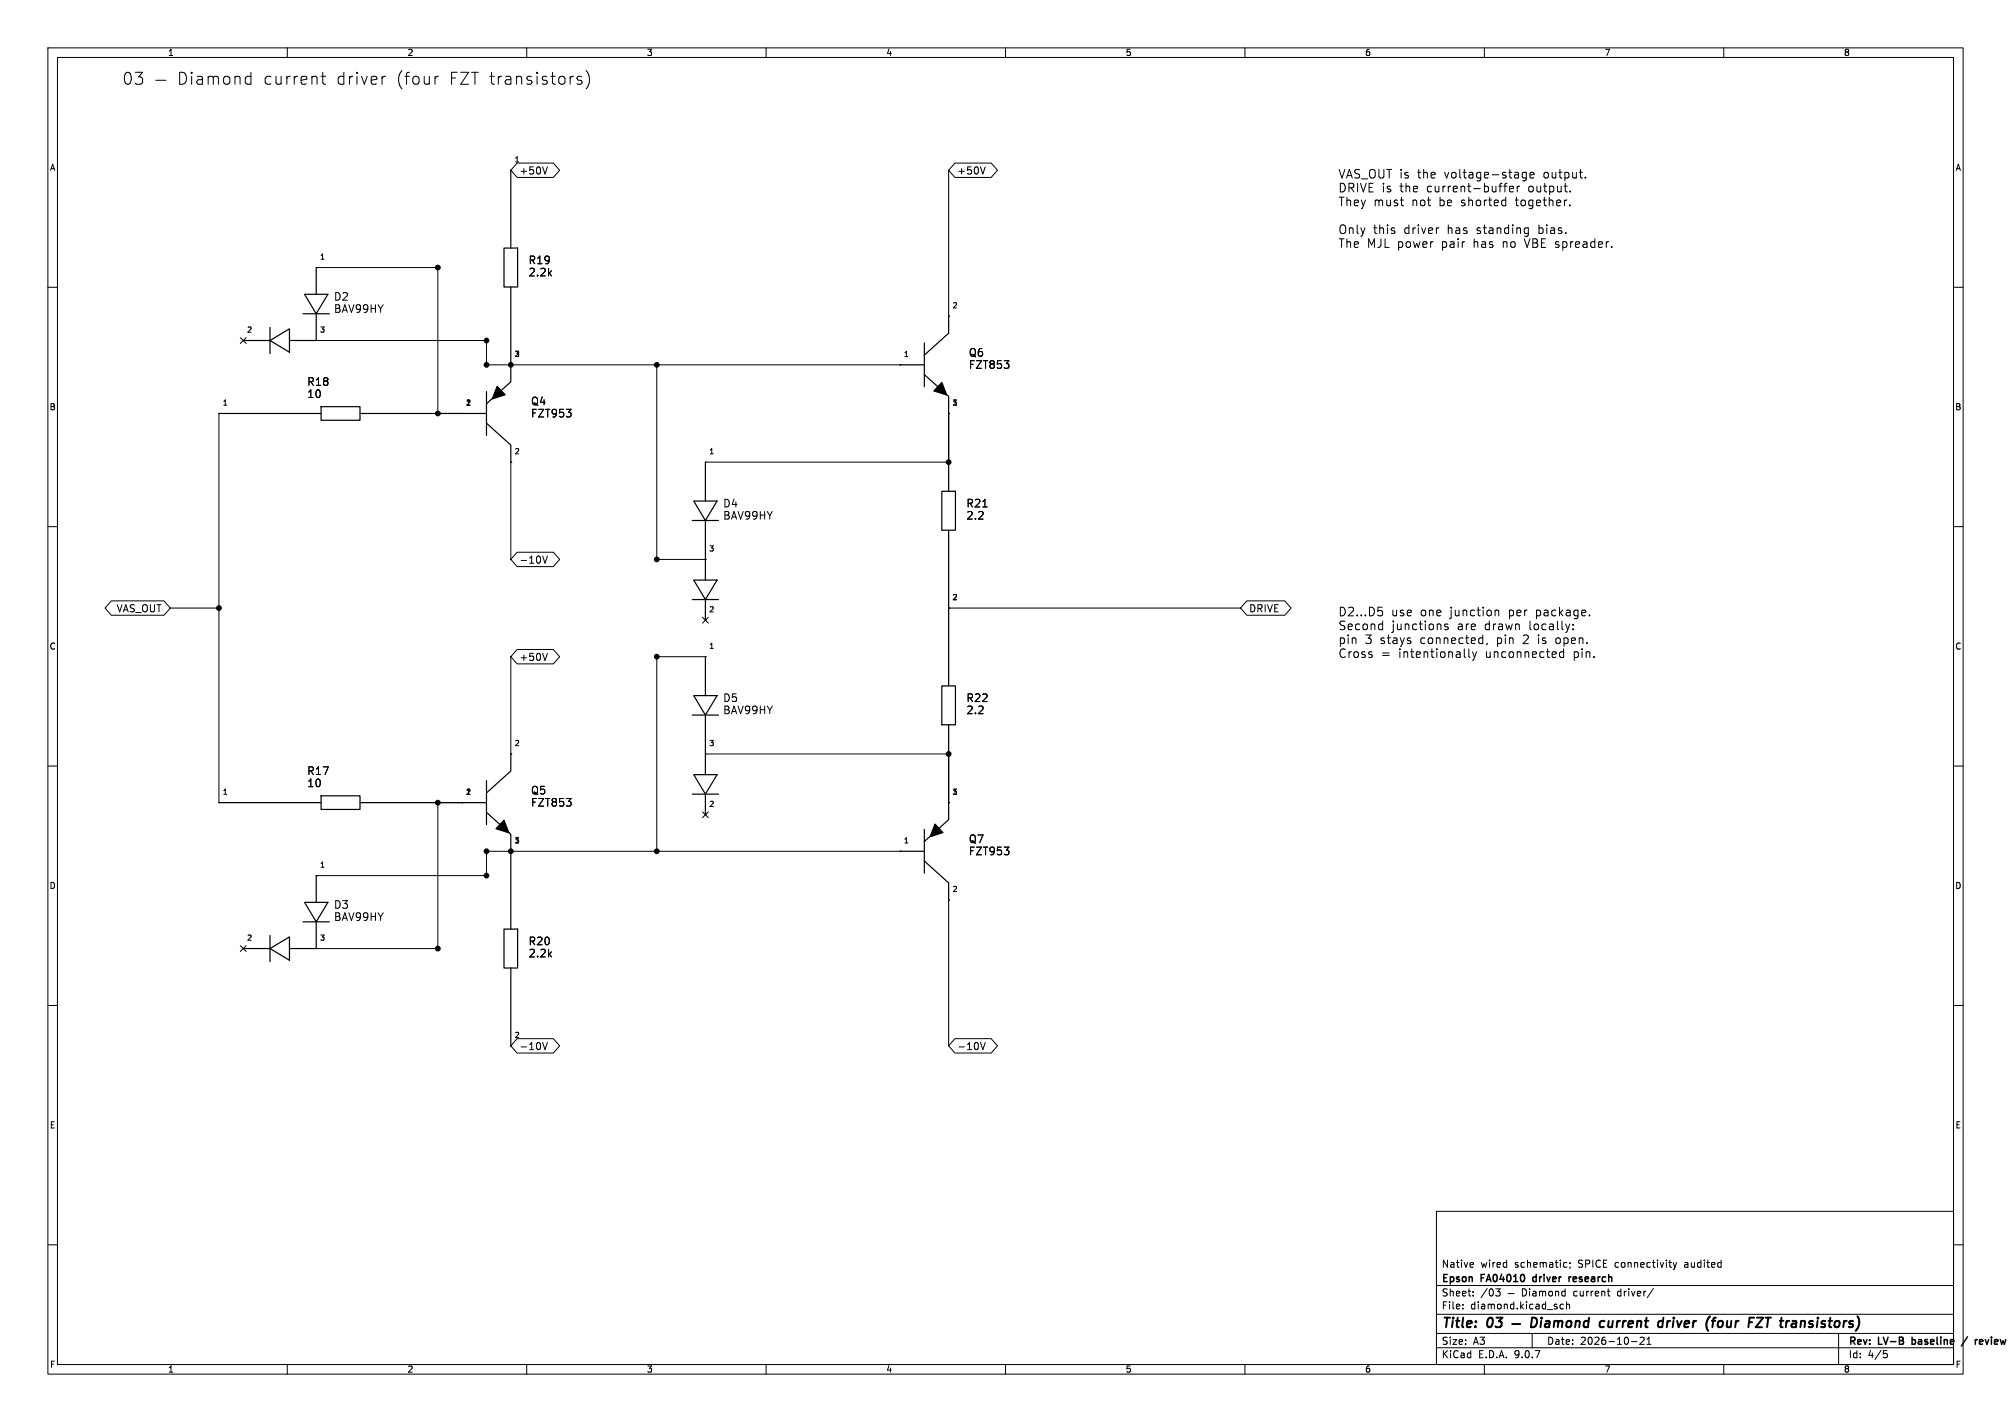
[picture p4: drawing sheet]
<svg xmlns="http://www.w3.org/2000/svg" width="420mm" height="297mm" viewBox="0 0 420 297" stroke-linecap="round" stroke-linejoin="round" font-family="sans-serif">
<g fill="none" stroke="#000" stroke-width=".21">
<path d="M10 10h400v277h-400zM12 12h396v273h-396zM32.5 16.8h2.2M37.5 15.1a1.32 1.32 0 0 1 1.4 .8 1.32 1.32 0 0 1-.4 1.6l-1 .1zM40 15.1v.2M40 15.9v1.7M40 15.1l-.1 .1 .1 .1M40 15.1l.1 .1-.1 .1M41.2 16.1l.3-.2 .7 .2 .1 1.5M42.3 16.5l-.8 .1a.49 .49 0 0 0-.4 .5 .49 .49 0 0 0 .4 .5l.8-.1M43.5 16.2a.62 .62 0 0 1 1 .1M43.5 15.9v1.7"/>
<path d="M44.5 16.3l.4-.4 .6 .2 .1 1.5M44.5 16.3v1.3M46.9 16.1a.68 .68 0 0 1 1.1 .3v.7a.68 .68 0 0 1-.7 .5 .68 .68 0 0 1-.6-.5v-.7zM49.1 16.2a.62 .62 0 0 1 1 .1v1.3M49.1 15.9v1.7M52.4 16.1l-.7-.2-.5 .5v.7l.3 .4 .2 .1 .7-.1M52.4 15.1v2.5M60 10v2M67 15.9h1M67.4 15.1v2.1l.1 .3 .5 .1M80.5 15.9a.64 .64 0 0 0-.7 .5M90.9 15.9v1.7"/>
<path d="M91.6 15.9a.64 .64 0 0 0-.7 .5M110 10v2M121.5 16.1l-.6-.2-.4 .4 .1 .3 .9 .3 .1 .2-.1 .4-.3 .1-.7-.1M122.4 14.7a2.87 2.87 0 0 1 0 3.9M160 10v2M210 10v2M260 10v2M310 10v2M360 10v2M106.7 35.6h.1M108 34.1h7.6l1.3 1.5-1.3 1.5h-7.6l-1.3-1.5zM114.3 34.9l-.5 1.5"/>
<path d="M198.1 35.6v30.4M199.4 34.1h7.6l1.3 1.5-1.3 1.5h-7.6l-1.3-1.5zM205.8 34.9l-.5 1.5M314.3 38.5v1.6M315.3 39v1h.7M316 39l.1 .3-.9 .2M316.9 38.9v1.2M317 39l-.1 .2M318.8 36v1.4l-.4 .4-.4-.1M318.8 36.1l-.6-.1-.3 .3v.5l.2 .3h.7M319.5 36.6l.9-.2-.1-.3-.5-.1-.3 .2 .1 .9h.7M327.9 39.9v.2"/>
<path d="M331.1 37v.2M66 55.9h.1M66 55.9h25.4v30.5h5.1M292.4 41.8h.7M293 43h.1M300.5 47.6l-.3 .1M314 41.8l.5 .1M314.5 42.9l-.5 .1M314.5 41.2v1.8M318.5 47.7h.7M318.5 48.7h.7M319.2 47.6v1.4l-.4 .4"/>
<path d="M327.8 42.8v.2M336.6 51.5v.2M10 60h2M50.2 70.5l1.2 1.2M50.8 71.1h.1M51.4 70.5l-1.2 1.2M66 71.1h.1M66 71.1h35.6v5.1h86.4M106.7 76.2h.1M137.2 76.2v40.6h10.1M188 76.2h.1M198.1 66h.1"/>
<path d="M408 60h2M45.7 86.4h.1M45.7 86.4v81.2M96.5 86.4h.1M106.7 96.5h.1M106.7 96.5v20.3M147.3 96.5h.1M198.1 86.4h.1M198.1 86.4v10.1h-50.8M10 110h2M108 115.3h7.6l1.3 1.5-1.3 1.5h-7.6l-1.3-1.5zM113.3 116.1l.5 1.5 .5-1.5"/>
<path d="M147.3 116.8h.1M408 110h2M23.2 125.5h11l1.4 1.5-1.4 1.5h-11l-1.3-1.5zM35.6 127h10.1M106.7 137.2v20.3M108 135.7h7.6l1.3 1.5-1.3 1.5h-7.6l-1.3-1.5zM114.3 136.5l-.5 1.5M146.7 128.9l1.2 1.2M147.3 129.5h.1M147.3 137.2h.1M147.3 137.2h-10.1v40.6M147.9 128.9l-1.2 1.2"/>
<path d="M198.1 127h.1M198.1 127h61M260.4 125.5h7.9l1.3 1.5-1.3 1.5h-7.9l-1.3-1.5zM287.8 126.8h.9M288.6 127.6l.2 .3-.2 .6M288.6 130.3l.2 .1M288.8 129.7v1.8M288.8 131.4l-.2 .1M302 130.3l-.3 .3 .1 .2 .6 .2 .1 .3-.3 .2-.5-.1M302.2 130.3l.2 .1M306.8 135.5v1.6l.2 .2M307.5 136.1l.5 1.2"/>
<path d="M308 137.3l-.2 .4-.3 .2M308.4 136.1l-.4 1.2M309.2 133.2l.5 .1M309.7 132.6v1.8M309.7 134.3l-.5 .1M310.6 134.3l-.2 .4M312.2 127.4v1.2M312.2 127.6l.3-.2 .4 .1 .1 1.1M326 136.1l-.3 .4v.5l.3 .3 .6-.1M326.4 136.1l.2 .1M326.6 135.5v1.8M327.8 130.3l-.4 1.2"/>
<path d="M328.5 131.4v.1M328.5 130.4v.2M332 128.5v.1M10 160h2M106.7 157.5h.1M147.3 157.5h.1M147.3 157.5h50.8v10.1M408 160h2M45.7 167.6h.1M96.5 167.6h.1M96.5 167.6h-5.1v30.5h-25.4M106.7 177.8h.1"/>
<path d="M146.7 169.6l1.2 1.2M147.3 170.2h.1M147.9 169.6l-1.2 1.2M188 177.8h.1M188 177.8h-86.4v5.1h-35.6M198.1 167.6h.1M50.2 197.5l1.2 1.2M50.8 198.1h.1M51.4 197.5l-1.2 1.2M66 182.9h.1M66 198.1h.1M198.1 188h.1"/>
<path d="M198.1 188v30.4M10 210h2M106.7 218.4h.1M108 216.9h7.6l1.3 1.5-1.3 1.5h-7.6l-1.3-1.5zM113.3 217.7l.5 1.5 .5-1.5M199.4 216.9h7.6l1.3 1.5-1.3 1.5h-7.6l-1.3-1.5zM204.8 217.7l.5 1.5 .5-1.5M408 210h2M300 253h108v32h-108zM10 260h2M300 278.5h108M300 274.5h108"/>
<path d="M300 268.5h108M305.5 273.2v.2M305.5 272.5v.1M307.5 263.7l.2 .3-.7 .2M307.7 270.5v.2M307.7 269.8v.1M307.7 264.6l-.2 .1M312.4 269.2h.9l-.5 .6 .4 .1 .1 .5-.3 .3h-.4M314.9 270.2h1.3M317.9 269.2a.76 .76 0 0 1 .9 .7 .76 .76 0 0 1-.9 .8zM319.4 269.2v.1M319.4 269.7v1"/>
<path d="M320 278.5v3M320.2 269.8h.5l.1 .9M320.8 270l-.5 .1-.2 .2 .2 .4 .5-.1M321.5 269.8l.4-.1 .3 .2M321.5 269.7v1M322.2 269.9l.2-.2 .3 .1 .1 .9M322.2 269.9v.8M323.6 269.8l.3-.1 .3 .3v.4l-.3 .3-.3-.1-.2-.2zM324.9 269.8l.2-.1 .3 .1 .1 .9M324.9 269.7v1M326.5 272.5l-.4-.1-.3 .3 .1 .6h.6M326.8 263.7l.4 .1"/>
<path d="M326.9 269.8l-.5-.1-.2 .3 .1 .6h.6M326.9 269.2v1.5M327.2 272.5l.2-.1 .3 .1 .1 .9M327.2 271.9v1.5M327.2 264.6l-.4 .1M327.9 263.8v.1M327.9 264.6l-.1 .3M335.7 269.7h.5M336.1 270.7h.1M342.5 279.4l.6-.1 .3 .4-1 1.1h1M343.9 279.7l.5-.4v1.5M345.3 269.1l-1.3 1.9"/>
<path d="M349.4 263.7l.4 1M349.8 264.7l-.4 .5M350.2 263.7l-.4 1M384 278.5v6.5M408 260h2M60 285v2M110 285v2M160 285v2M210 285v2M260 285v2M300 281.5h108M310 285v2"/>
<path d="M340.7 280.2h1.2M343.9 280.8h.9M360 285v2M393.4 282.1h.7M393.5 282.7h.4l.3 .2-.2 .6-.5 .1"/>
</g>
<path d="M320.2 266.8v.7M327.7 266.7v1M328.1 266.7l-.4 .3M399.3 279.3v1.5M399.5 279.8l-.2 .1M410.9 279.2l-1.3 1.9M412.5 279.8v1M413 279.8l-.5 .3M413.9 279.8h-.3l-.2 .2 .1 .7 .4 .1M399.3 280.7l.2 .1M414.1 280.1l-.7 .2" fill="none" stroke="#000" stroke-width=".3"/>
<g fill="none" stroke="#000" stroke-width=".4">
<path d="M315.8 276.5h1.7M320 275.2a.96 .96 0 0 1 1 .6 .96 .96 0 0 1-.3 1.1l-.5 .3h-.5zM321.9 275.9l-.2 1.3M322 275.2l-.1 .2M322.8 276h.8l-.1 1.2M323.6 276.3l-.6 .1a.4 .4 0 0 0-.4 .4 .4 .4 0 0 0 .3 .4l.6-.1M324.6 276.1l.6-.2 .3 .3M324.6 275.9l-.1 1.3M325.5 276.2a.5 .5 0 0 1 .8-.2l-.1 1.2M325.5 276.2l-.2 1M327.3 276.1l.1-.1a.5 .5 0 0 1 .8 .3l-.1 .5-.2 .3a.5 .5 0 0 1-.8-.3zM329.1 276.1l.3-.2 .5 .1-.1 1.2"/>
<path d="M329.1 275.9l-.1 1.3M331.8 276a.66 .66 0 0 0-1 .3l-.1 .5 .2 .3h.7M331.9 275.2l-.3 2M335.1 276a.66 .66 0 0 0-1 .3l-.1 .5 .2 .3h.8M347.4 275.2l-.3 2M348.3 275.9l-.2 1.3M348.8 275.9l-.4 .1-.2 .3M359.7 276l-.5-.1-.3 .2-.1 .9a.53 .53 0 0 0 .8 0M366.9 275.2h1.4l-1.6 2h1.3M368.7 275.2h1.2M369.3 275.2l-.3 2M376.5 275.9l.4 .1"/>
</g>
<g fill="none" stroke="#000" stroke-width=".25">
<path d="M106.7 35.6v16.2M66 55.9v5.6M105.3 51.8h2.8v8.1h-2.8zM106.7 59.9v19.9l-5.1 4.5M50.8 71.1h5.6M56.4 71.1l4.1-2.4v4.9zM56.4 68.4v5.5M63.3 65.5h5.5M63.6 61.5h4.9l-2.5 4zM66 65.5v5.6h-5.5M188 76.2h5M193 78.2l5.1 4.6v19.8"/>
<path d="M193 71.6v9.2M198.1 66v3.6l-5.1 4.6M45.7 86.4h21.4M67.1 84.9h8.1v2.9h-8.1zM75.2 86.4h26.4M101.6 88.4l5.1 4.6v3.5M101.6 81.8v9.1M147.3 96.5v8.1M144.6 108.7h5.5M144.9 104.6h4.9l-2.5 4.1zM147.3 108.7v12.5M196.7 102.6h2.8v8.1h-2.8z"/>
<path d="M198.1 110.7v32.6M144.6 125.2h5.5M144.9 121.2h4.9l-2.5 4zM147.3 125.2v4.3M147.3 137.2v8.1M106.7 157.5v3.5l-5.1 4.6M144.6 149.4h5.5M144.9 145.3h4.9l-2.5 4.1zM147.3 149.4v12.4M196.7 143.3h2.8v8.1h-2.8zM198.1 151.4v19.8l-5.1 4.6M45.7 167.6h21.4"/>
<path d="M67.1 166.2h8.1v2.9h-8.1zM75.2 167.6h26.4M101.6 169.7l5.1 4.5v19.9M101.6 163.1v9.1M144.6 165.9h5.5M144.9 161.8h4.9l-2.5 4.1zM147.3 165.9v4.3M188 177.8h5M193 179.8l5.1 4.6v3.6M193 173.2v9.2M50.8 198.1h5.6M56.4 198.1l4.1-2.4v4.9z"/>
<path d="M56.4 195.4v5.5M63.3 192.5h5.5M63.6 188.5h4.9l-2.5 4zM66 182.9v5.6M66 192.5v5.6h-5.5M105.3 194.1h2.8v8.1h-2.8zM106.7 202.2v16.2"/>
</g>
<path d="M103.8 80.7l1.7 1.8-2.7 .8zM196.7 79.9l1 2.6-2.7-.9zM105.3 171.3l1 2.6-2.7-.8zM195.3 172.1l1.6 1.8-2.6 .9z" fill="#000" stroke="#000" stroke-width=".25"/>
<g fill="#000" stroke="#000" stroke-width=".21">
<circle cx="91.4" cy="55.9" r=".5"/>
<circle cx="101.6" cy="76.2" r=".5"/>
<circle cx="101.6" cy="71.1" r=".5"/>
<circle cx="106.7" cy="76.2" r=".5"/>
<circle cx="137.2" cy="76.2" r=".5"/>
<circle cx="91.4" cy="86.4" r=".5"/>
<circle cx="198.1" cy="96.5" r=".5"/>
<circle cx="137.2" cy="116.8" r=".5"/>
<circle cx="45.7" cy="127" r=".5"/>
<circle cx="137.2" cy="137.2" r=".5"/>
<circle cx="198.1" cy="157.5" r=".5"/>
<circle cx="91.4" cy="167.6" r=".5"/>
<circle cx="101.6" cy="177.8" r=".5"/>
<circle cx="106.7" cy="177.8" r=".5"/>
<circle cx="137.2" cy="177.8" r=".5"/>
<circle cx="91.4" cy="198.1" r=".5"/>
<circle cx="101.6" cy="182.9" r=".5"/>
</g>
<g font-size="3.5">
<text x="25.4" y="17.9">03</text>
<text x="54.7" y="17.9">current</text>
<text x="69.9" y="17.9">driver</text>
<text x="82.3" y="17.9">(four</text>
<text x="93.4" y="17.9">FZT transistors)</text>
</g>
<g font-size="2.8">
<text x="301" y="277.9">Title:</text>
<text x="310.6" y="277.9">03</text>
<text x="336.6" y="277.9">current</text>
<text x="349.6" y="277.9">driver</text>
<text x="360.4" y="277.9">(four</text>
<text x="370" y="277.9">FZT</text>
<text x="377.5" y="277.9">transistors)</text>
</g>
<g font-size="2.5">
<text x="279.4" y="37.6">VAS_OUT is</text>
<text x="279.4" y="40.5">DRIVE is</text>
<text x="292.3" y="40.5">the</text>
<text x="296" y="37.6">the</text>
<text x="297.9" y="40.5">current-buffer</text>
<text x="301.6" y="37.6">voltage-stage</text>
<text x="319.2" y="40.5">output.</text>
<text x="322.4" y="37.6">output.</text>
<text x="279.4" y="43.4">They</text>
<text x="286.8" y="43.4">must</text>
<text x="294.8" y="43.4">not</text>
<text x="300.5" y="43.4">be</text>
<text x="305.2" y="43.4">shorted</text>
<text x="316.7" y="43.4">together.</text>
<text x="279.4" y="49.2">Only</text>
<text x="279.4" y="52.1">The MJL power</text>
<text x="286.7" y="49.2">this</text>
<text x="293.1" y="49.2">driver</text>
<text x="301" y="52.1">pair</text>
<text x="302.2" y="49.2">has</text>
<text x="307.7" y="52.1">has</text>
<text x="308.4" y="49.2">standing</text>
<text x="313.9" y="52.1">no</text>
<text x="318.6" y="52.1">VBE spreader.</text>
<text x="321.4" y="49.2">bias.</text>
<text x="279.4" y="129">D2...D5</text>
<text x="279.4" y="131.9">Second</text>
<text x="290.5" y="129">use</text>
<text x="290.6" y="131.9">junctions</text>
<text x="296.6" y="129">one</text>
<text x="302.8" y="129">junction</text>
<text x="304.3" y="131.9">are</text>
<text x="310" y="131.9">drawn</text>
<text x="315.1" y="129">per</text>
<text x="319.4" y="131.9">locally:</text>
<text x="320.9" y="129">package.</text>
<text x="279.4" y="134.8">pin</text>
<text x="279.4" y="137.7">Cross</text>
<text x="285" y="134.8">3</text>
<text x="288.2" y="134.8">stays</text>
<text x="288.3" y="137.7">=</text>
<text x="292" y="137.7">intentionally</text>
<text x="296.6" y="134.8">connected,</text>
<text x="310.2" y="137.7">unconnected</text>
<text x="312.6" y="134.8">pin</text>
<text x="318.2" y="134.8">2</text>
<text x="321.4" y="134.8">is</text>
<text x="325.2" y="134.8">open.</text>
<text x="328.6" y="137.7">pin.</text>
</g>
<g font-size="2.2">
<text x="110.3" y="57.9">2.2k</text>
<text x="110.3" y="55.4">R19</text>
<text x="69.7" y="63">D2</text>
<text x="69.7" y="65.5">BAV99HY</text>
<text x="202.3" y="74.7">Q6</text>
<text x="202.3" y="77.2">FZT853</text>
<text x="64.1" y="80.8">R18</text>
<text x="64.1" y="83.3">10</text>
<text x="110.8" y="84.8">Q4</text>
<text x="110.8" y="87.4">FZT953</text>
<text x="150.9" y="106.2">D4</text>
<text x="201.7" y="106.2">R21</text>
<text x="150.9" y="108.7">BAV99HY</text>
<text x="201.7" y="108.7">2.2</text>
<text x="150.9" y="146.8">D5</text>
<text x="150.9" y="149.4">BAV99HY</text>
<text x="201.7" y="149.4">2.2</text>
<text x="201.7" y="146.8">R22</text>
<text x="64.1" y="162.1">R17</text>
<text x="64.1" y="164.6">10</text>
<text x="110.8" y="166.1">Q5</text>
<text x="110.8" y="168.7">FZT853</text>
<text x="202.3" y="176.3">Q7</text>
<text x="202.3" y="178.8">FZT953</text>
<text x="69.7" y="190">D3</text>
<text x="69.7" y="192.5">BAV99HY</text>
<text x="110.3" y="197.6">R20</text>
<text x="110.3" y="200.2">2.2k</text>
</g>
<g font-size="2.1">
<text x="108.4" y="36.6">+50V</text>
<text x="199.8" y="36.6">+50V</text>
<text x="108.4" y="117.9">-10V</text>
<text x="24.3" y="128.1">VAS_OUT</text>
<text x="260.8" y="128.1">DRIVE</text>
<text x="108.4" y="138.2">+50V</text>
<text x="108.4" y="219.5">-10V</text>
<text x="199.8" y="219.5">-10V</text>
<text x="301" y="268.2">Epson</text>
<text x="301" y="265">Native</text>
<text x="309.2" y="265">wired</text>
<text x="309.4" y="268.2">FA04010</text>
<text x="316.4" y="265">schematic;</text>
<text x="320.8" y="268.2">driver</text>
<text x="328.9" y="268.2">research</text>
<text x="329.7" y="265">SPICE</text>
<text x="337.5" y="265">connectivity</text>
<text x="352.2" y="265">audited</text>
<text x="301" y="273.7">File:</text>
<text x="301" y="271">Sheet:</text>
<text x="307.1" y="273.7">diamond.kicad_sch</text>
<text x="309.2" y="271">/03</text>
<text x="328.9" y="271">current</text>
<text x="338.2" y="271">driver/</text>
<text x="301" y="281.1">Size:</text>
<text x="307.6" y="281.1">A3</text>
<text x="323" y="281.1">Date:</text>
<text x="330" y="281.1">2026-10-21</text>
<text x="386" y="281.3">Rev:</text>
<text x="392.4" y="281.3">LV-B</text>
<text x="400" y="281.3">baseline</text>
<text x="414.4" y="281.3">review</text>
<text x="301" y="283.9">KiCad</text>
<text x="308.7" y="283.9">E.D.A.</text>
<text x="316.3" y="283.9">9.0.7</text>
<text x="386" y="283.9">Id:</text>
<text x="390.1" y="283.9">4/5</text>
</g>
<g font-size="1.8">
<text x="35" y="11.9">1</text>
<text x="85" y="11.9">2</text>
<text x="135" y="11.9">3</text>
<text x="185" y="11.9">4</text>
<text x="235" y="11.9">5</text>
<text x="285" y="11.9">6</text>
<text x="335" y="11.9">7</text>
<text x="385" y="11.9">8</text>
<text x="10.3" y="35.9">A</text>
<text x="408.3" y="35.9">A</text>
<text x="10.3" y="85.9">B</text>
<text x="408.2" y="85.9">B</text>
<text x="10.3" y="135.9">C</text>
<text x="408.2" y="135.9">C</text>
<text x="10.3" y="185.9">D</text>
<text x="408.2" y="185.9">D</text>
<text x="10.3" y="235.9">E</text>
<text x="408.3" y="235.9">E</text>
<text x="10.3" y="285.9">F</text>
<text x="35" y="286.9">1</text>
<text x="85" y="286.9">2</text>
<text x="135" y="286.9">3</text>
<text x="185" y="286.9">4</text>
<text x="235" y="286.9">5</text>
<text x="285" y="286.9">6</text>
<text x="335" y="286.9">7</text>
<text x="385" y="286.9">8</text>
<text x="408.3" y="285.9">F</text>
</g>
<g font-size="1.5">
<text x="107.4" y="34.1">1</text>
<text x="66.7" y="54.4">1</text>
<text x="198.8" y="64.6">2</text>
<text x="51.5" y="69.7">2</text>
<text x="66.7" y="69.7">3</text>
<text x="107.4" y="74.7">2</text>
<text x="188.6" y="74.7">1</text>
<text x="46.4" y="84.9">1</text>
<text x="97.2" y="84.9">1</text>
<text x="198.8" y="84.9">1</text>
<text x="107.4" y="95.1">2</text>
<text x="148" y="95.1">1</text>
<text x="148" y="115.4">3</text>
<text x="198.8" y="125.5">2</text>
<text x="148" y="128.1">2</text>
<text x="148" y="135.7">1</text>
<text x="107.4" y="156">2</text>
<text x="148" y="156">3</text>
<text x="46.4" y="166.2">1</text>
<text x="97.2" y="166.2">1</text>
<text x="198.8" y="166.2">1</text>
<text x="148" y="168.7">2</text>
<text x="107.4" y="176.3">1</text>
<text x="188.6" y="176.3">1</text>
<text x="66.7" y="181.4">1</text>
<text x="198.8" y="186.5">2</text>
<text x="51.5" y="196.7">2</text>
<text x="66.7" y="196.7">3</text>
<text x="107.4" y="217">2</text>
</g>
</svg>
